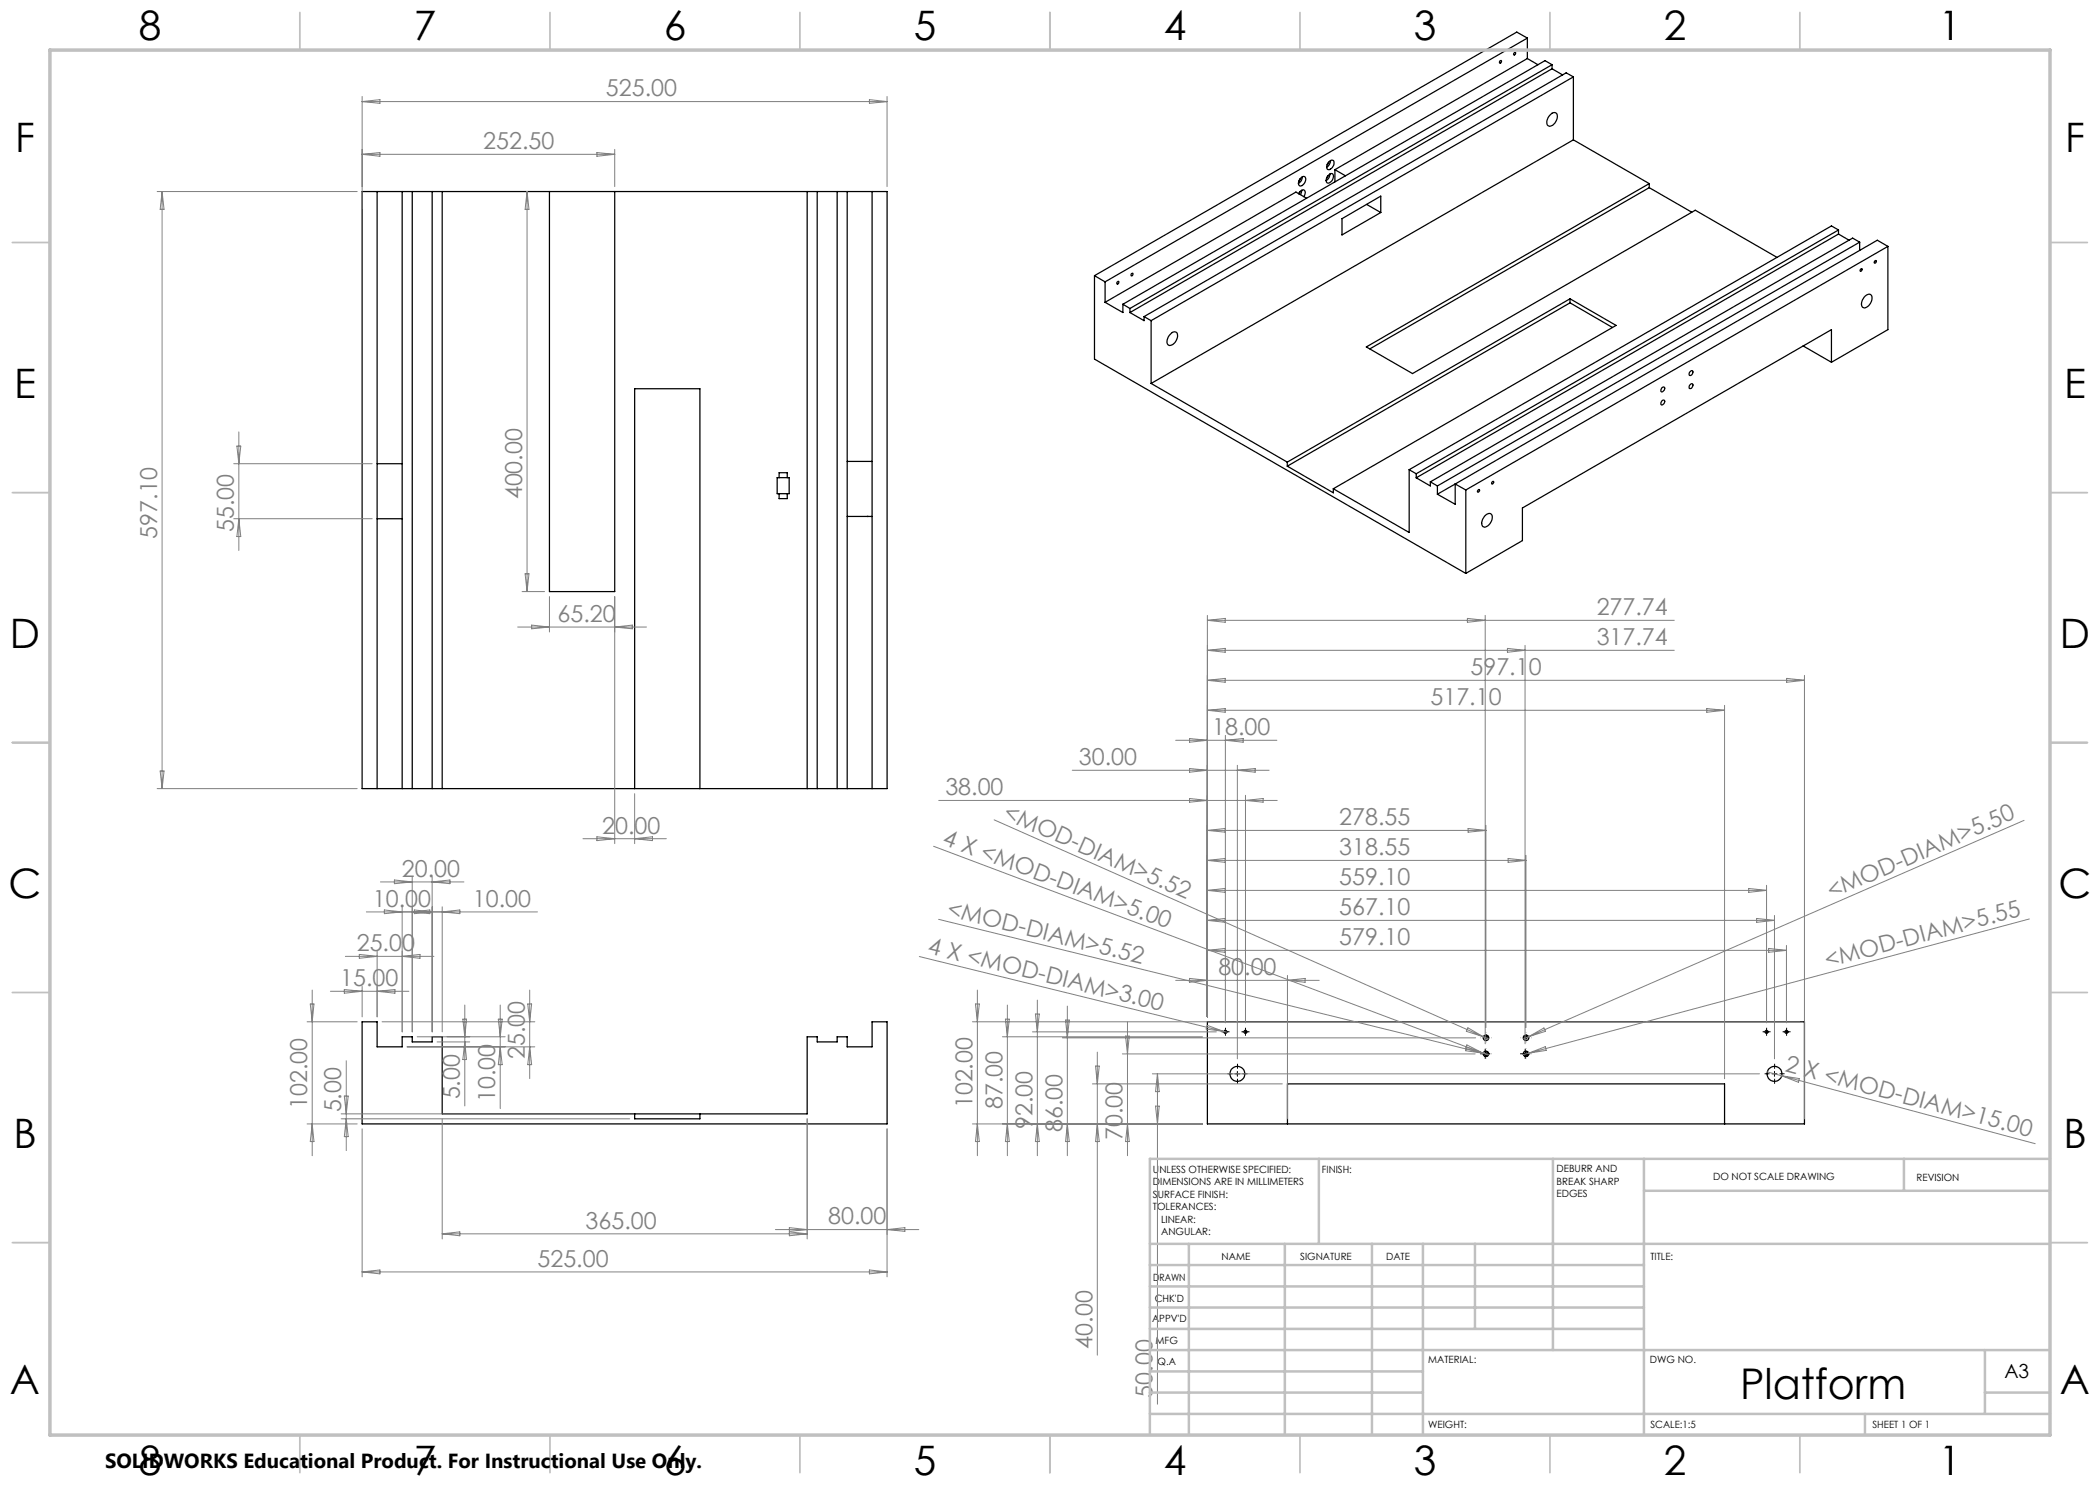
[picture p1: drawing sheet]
<svg xmlns="http://www.w3.org/2000/svg" width="420mm" height="297mm" viewBox="0 0 420 297" stroke-linecap="round" stroke-linejoin="round" font-family="sans-serif">
<g fill="none" stroke="#000" stroke-width=".25">
<path d="M300 12.2l.2-.1a.27 .27 0 0 1 0 .4 .27 .27 0 0 1-.3 .1zM302.9 10.5h.1a.24 .24 0 0 1 .1 .3 .24 .24 0 0 1-.4 .1zM305.5 11.7l-38.5 22.2M305.5 7.6l-84.5 48.8M305.5 7.6v4.1M305.5 7.6l-2.1-1.2-84.5 48.7M305.5 11.7l2.1 1.2M310.4 13.8l-84.4 48.7M310.4 13.8l2.1 1.2M310.4 12.9l-84.4 48.8M310.4 12.9l-1.4-.8-84.4 48.8M310.4 12.9v.9"/>
<path d="M314.7 15.4l-84.5 48.7M314.7 15.4l-1.5-.8-84.4 48.7M314.7 15.4v12.6M72.4 38.3h105v119.4h-105zM75.4 38.3v119.4M80.4 38.3v119.4M82.4 38.3v119.4M86.4 38.3v119.4M88.4 38.3v119.4M109.9 38.3v80h13v-80M161.4 38.3v119.4M163.4 38.3v119.4"/>
<path d="M167.4 38.3v119.4M169.4 38.3v119.4M174.4 38.3v119.4M259.7 38.7a.84 .84 0 0 1 1.2-.6l.1 .6-.2 .6M260 38.4l-.2 .4M260 35.7l.2-.2a.51 .51 0 0 1 .7-.2 .51 .51 0 0 1 .2 .8 1.15 1.15 0 0 1-1.2 1l-.2-.4zM260.1 35.7l-.3 .5M260.3 38.1l-.2 .8M260.5 35.4a1.56 1.56 0 0 1-.8 1.3M261.3 39.6l-2.1-1.2-38.2 22.1M265.6 35.1l.2-.1a.52 .52 0 0 1 .7-.2 .52 .52 0 0 1 .2 .7 1.17 1.17 0 0 1-1.3 1.1l-.2-.5zM265.6 35.1l-.3 .5"/>
<path d="M265.7 32.5l.2-.2a.53 .53 0 0 1 .7-.2 .53 .53 0 0 1 .2 .7 1.23 1.23 0 0 1-1.3 1.1l-.2-.5zM265.7 32.5l-.3 .4M266 34.8a1.56 1.56 0 0 1-.8 1.3M266.1 32.1a1.56 1.56 0 0 1-.8 1.3M267 33.9v2.5M267 33.9l2.1 1.3M310.2 22.8a.71 .71 0 0 1 .9-.2 .71 .71 0 0 1 .4 .9 1.76 1.76 0 0 1-1.8 1.7 1.43 1.43 0 0 1 .3-2.2zM314.7 28l15.1 8.7M314.7 28l-84.5 48.7M329.8 36.7l-56.5 32.7 9.2 5.3 56.6-32.7 16.3 9.5M329.8 37.5l8.5 4.9M329.8 37.5l-55.8 32.3"/>
<path d="M329.8 36.7v.8M218.9 55.1v16.7l74.3 42.9M218.9 55.1l2.1 1.3M221 56.4v4.1M223.4 56.4l.3-.1a.29 .29 0 0 1 0 .3 .29 .29 0 0 1-.3 .2zM226.3 54.7l.2-.1a.27 .27 0 0 1 .1 .4 .27 .27 0 0 1-.4 .1zM268.4 43.7l7.8-4.5v3.3l-7.8 4.5zM273.3 40.9l2.9 1.6M314 59.8l9.2 5.3-56.5 32.7M314 59.8l-56.5 32.6M314 59.8v.8M367.7 46l-1.4-.8-84.5 48.7"/>
<path d="M367.7 46.8l-84.5 48.8M367.7 46.8l2.1 1.2M367.7 46l-84.5 48.8M367.7 46v.8M371.9 48.4l-84.4 48.8M371.9 48.4v1.7M371.9 48.4l-1.4-.8-84.4 48.8M372.1 53.9l.2-.2a.28 .28 0 0 1 .1 .4 .28 .28 0 0 1-.4 .1zM372.9 59.4a.85 .85 0 0 1 .7-.6 .85 .85 0 0 1 .8 .4 2.1 2.1 0 0 1-1.5 2.4 1.02 1.02 0 0 1-.4-1.6zM375 52.2l.1-.1a.25 .25 0 0 1 .1 .4 .25 .25 0 0 1-.4 0zM377.6 49.3l-84.4 48.7M377.6 49.3v16.6l-11.3 6.6"/>
<path d="M377.6 49.3l-2.1-1.3-84.5 48.8M221 60.5l3.6 2v-1.6M224.6 60.9l1.4 .8M226 61.7v.8M226 62.5l2.8 1.6v-.8M228.8 63.3l1.4 .8M230.2 64.1v12.6M230.2 76.7l27.3 15.7M234.2 66.7a.71 .71 0 0 1 1-.3 .71 .71 0 0 1 .3 .9 1.77 1.77 0 0 1-1.8 1.7 1.66 1.66 0 0 1 .5-2.3zM314 60.6l8.5 4.9M314 60.6l-56.5 32.6M332.4 77.5l.3-.1a.53 .53 0 0 1 .1 .7 .53 .53 0 0 1-.6 .2v-.4z"/>
<path d="M338 74.4l.4-.3a.55 .55 0 0 1 .1 .7 .55 .55 0 0 1-.6 .2zM338.1 76.9l.3-.2a.57 .57 0 0 1 .1 .7 .57 .57 0 0 1-.6 .3v-.5zM360.6 69.2l5.7 3.3M366.3 72.5v-6.6l-61.8 35.7v6.5l-11.3 6.6M75.4 92.7h5M155.4 95.5h2.4v3.2h-2.4zM155.8 95.5v-1h1.6v1M155.8 98.7v1h1.6v-1M169.4 92.3h5M257.5 92.4v.8M257.5 93.2l9.2 5.4v-.8M281.8 93.9l1.4 .9"/>
<path d="M281.8 93.9v12.6l-15.1-8.7M283.2 94.8v.8M283.2 95.6l2.9 1.6v-.8M286.1 96.4l1.4 .8M287.5 97.2v1.6M291 96.8l2.2 1.2M291 96.8v4.1l-3.5-2.1M291 96.8l-3.5 2M293.2 98v16.7M295.6 98l.2-.1a.26 .26 0 0 1 .1 .4 .26 .26 0 0 1-.4 0zM298.4 96.4l.2-.1a.28 .28 0 0 1 .1 .3 .28 .28 0 0 1-.4 .2zM332.4 80.1l.3-.1a.53 .53 0 0 1 .1 .7 .53 .53 0 0 1-.6 .2v-.4z"/>
<path d="M75.4 103.7h5M169.4 103.3h5M173.4 103.3h.1M296.9 103.3a.8 .8 0 0 1 .8-.6 .8 .8 0 0 1 .7 .6 2.08 2.08 0 0 1-1.5 2.1 1.02 1.02 0 0 1-.4-1.6zM126.9 157.7v-80h13.1v80M72.4 204.4h3v5h5v-2h2v1h4v-1h2v15.4h73v-15.4h2v1h4v-1h2v2h5v-5h3v20.4h-105zM241.5 204.4h119.4v20.4h-119.4zM296.9 210.3a.5 .5 0 0 1 .6 .5 .5 .5 0 0 1-.6 .5M297.6 207.4l-.4-.3-.5 .3h1M304.7 207.4h1M304.7 207.4l.5-.3 .4 .3M304.9 210.3a.5 .5 0 0 1 .6 .5 .5 .5 0 0 1-.6 .5"/>
<path d="M126.9 222.8v1h13.1v-1M257.5 224.8v-8h87.4v8"/>
<circle cx="245.1" cy="206.4" r=".31"/>
<circle cx="247.5" cy="214.8" r="1.49"/>
<circle cx="249.1" cy="206.4" r=".3"/>
<circle cx="297.2" cy="207.6" r=".55"/>
<circle cx="297.2" cy="210.8" r=".55"/>
<circle cx="305.2" cy="210.8" r=".55"/>
<circle cx="305.2" cy="207.6" r=".55"/>
<circle cx="353.3" cy="206.4" r=".29"/>
<circle cx="354.9" cy="214.8" r="1.49"/>
<circle cx="357.3" cy="206.4" r=".31"/>
</g>
<g fill="none" stroke="#000" stroke-width=".2" stroke-dasharray="15.2 1.3 1.3 1.3" stroke-linecap="butt">
<path d="M244.6 206.4h-.3M245.1 205.9v-.3M245.1 206.9v.3M245.6 206.4h.3M246.5 214.8h-1M247.5 213.8v-1M247.5 215.8v1M248.5 214.8h1M248.6 206.4h-.3M249.1 205.9v-.3M249.1 206.9v.3M249.6 206.4h.3"/>
<path d="M296.5 210.8h-.5M297 210.3v-.5M297 211.3v.5M297.2 206.6v-.1M297.2 209.8v-.1M297.5 210.8h.5M298.2 207.6h.1M298.2 210.8h.1M304.5 210.8h-.5M305 210.3v-.5M305 211.3v.5M305.2 209.8v-.1"/>
<path d="M305.2 206.6v-.1M305.5 210.8h.5M306.2 210.8h.1M306.2 207.6h.1M352.8 206.4h-.3M353.3 205.9v-.3M353.3 206.9v.3M353.8 206.4h.3M353.9 214.8h-1M354.9 213.8v-1M354.9 215.8v1M355.9 214.8h1"/>
<path d="M356.8 206.4h-.3M357.3 205.9v-.3M357.3 206.9v.3M357.8 206.4h.3"/>
</g>
<g fill="none" stroke="#000" stroke-width=".2">
<path d="M244.6 206.4h1M245.1 205.9v1M247 214.8h1M247.5 214.3v1M248.6 206.4h1M249.1 205.9v1M296.5 210.8h1.2M296.7 207.6h1M297 210.3v1M297.2 207.1v1M297.2 210.3v1M304.5 210.8h1.2"/>
<path d="M304.7 207.6h1M305 210.3v1M305.2 207.1v1M305.2 210.3v1M352.8 206.4h1M353.3 205.9v1M354.4 214.8h1M354.9 214.3v1M356.8 206.4h1M357.3 205.9v1"/>
</g>
<g fill="none" stroke="#808080" stroke-width=".2">
<path d="M72.4 19.3v22.5M173.9 19.9l3.5 .4-3.5 .4zM177.4 19.3v18M31.4 38.3h40M32.4 38.3l.4 3.6h-.8zM32.4 38.3v119.4M72.4 20.3l3.6-.4v.8zM72.4 30.9l3.6-.4v.8zM72.4 30.9h50.5M72.4 20.3h105M105.4 38.3v80M105.4 38.3l.4 3.6h-.8z"/>
<path d="M119.4 30.5l3.5 .4-3.5 .4zM122.9 29.9v7.4M46.7 92.7h27.7M47.4 89.2h.8l-.4 3.5zM47.8 86.4v23.7M46.7 103.7h27.7M47.8 103.7l.4 3.6h-.8zM104.4 118.3h4.5M105 114.8h.8l-.4 3.5zM109.9 119.3v7.1M122.9 119.3v49.4M103.5 125.4h25.8"/>
<path d="M106.3 125l3.6 .4-3.6 .4zM122.9 125.4l3.6-.4v.8zM241.5 123.1v80.3M241.5 124.1l3.5-.4v.8zM241.5 130.1l3.5-.4v.8zM241.5 136.1l3.5-.4v.8zM241.5 136.1h119.4M241.5 130.1h93.4M241.5 124.1h93.4M293.5 123.7l3.5 .4-3.5 .4zM297 123.1v85.7M301.5 129.7l3.5 .4-3.5 .4z"/>
<path d="M305 129.1v79.7M357.3 135.7l3.6 .4-3.6 .4zM360.9 135.1v88.7M31.4 157.7h40M32 154.2h.8l-.4 3.5zM126.9 158.7v10M214.5 154.1h39.3M235.1 148.1h20.3M237.9 147.7l3.6 .4-3.6 .3zM237.9 153.7l3.6 .4-3.6 .3zM237.9 159.7l3.6 .4-3.6 .3zM241.5 142.1l3.5-.4v.7z"/>
<path d="M241.5 142.1h103.4M245.1 147.1v57.5M245.1 148.1l3.5-.4v.7zM247.5 153.1v58.7M247.5 154.1l3.5-.4v.7zM249.1 159.1v45.5M341.3 141.7l3.6 .4-3.6 .3zM344.9 141.1v74.7M76.1 176.4h16.7M78.9 176l3.5 .4-3.5 .3zM82.4 175.4v31M86.4 175.4v31"/>
<path d="M86.4 176.4l3.6-.4v.7zM116.6 167.7h16.7M119.4 167.4l3.5 .3-3.5 .4zM126.9 167.7l3.6-.3v.7zM186.7 169.3l109.8 41.3M187.7 160.1h67.7M198.8 164l97.9 43.4M241.5 178.1h111.8M241.5 178.1l3.5 .4M241.5 172.1h63.7M241.5 172.1l3.5 .4M241.5 166.1h55.7"/>
<path d="M241.5 166.1l3.5 .3M245 177.7l-3.5 .4M245 171.7l-3.5 .4M245 165.7l-3.5 .4M249.1 160.1l3.5-.4v.7zM293.6 165.7l3.6 .4-3.6 .3zM297.2 165.1v40.4M301.6 171.7l3.6 .4-3.6 .4zM305.2 171.1v34.4M349.7 177.7l3.6 .4-3.6 .4zM353.3 177.1v27.5M404.8 164.1l-99.1 43.3"/>
<path d="M62.4 198v33.1M66.1 198.3h15.7M68.9 197.9l3.5 .4-3.5 .3zM69.1 191.3h17.7M71.9 190.9l3.5 .4-3.5 .4zM72.4 197.3v6.1M73.3 182.4h34.2M75.4 190.2v13.2M75.4 198.3l3.6-.4v.7zM76.9 182l3.5 .4-3.5 .3zM80.4 181.4v25M80.4 191.3l3.6-.4v.8z"/>
<path d="M82.4 182.4l3.6-.4v.7zM82.9 182l3.5 .4-3.5 .3zM88.4 181.4v25M88.4 182.4l3.6-.4v.7zM105.9 198v17.7M183.9 191.3l60.9 15M187.7 183.9l109 26.7M195.5 198v33.1M235.1 196.1h28.7M237.9 195.7l3.6 .4-3.6 .4zM241.5 190.1h115.8M241.5 190.1l3.5 .4"/>
<path d="M241.5 184.1h113.4M241.5 184.1l3.5 .4M245 189.7l-3.5 .4M245 183.7l-3.5 .4M257.5 195.1v28.7M257.5 196.1l3.5-.4v.8zM351.3 183.7l3.6 .4-3.6 .4zM353.7 189.7l3.6 .4-3.6 .4zM354.9 183.1v28.7M357.3 189.1v15.5M405.9 183.8l-100.2 26.8M61.4 204.4h10"/>
<path d="M62.1 200.8h.7l-.4 3.6zM68.9 219.2h.7l-.3 3.6zM69.3 212.2v17.9M76.4 204.4h30.6M81.4 209.4h25.6M83.4 207.4h17.6M87.4 208.4h6.5M92.6 203.8h.7l-.3 3.6zM93 201v20.2M93 208.4l.3 3.5h-.7zM99.7 203.8h.7l-.4 3.6zM100 209.4l.4 3.5h-.7z"/>
<path d="M100 201v20.7M105.6 200.8h.7l-.4 3.6zM105.9 209.4l.4 3.5h-.7zM194.5 204.4h165.4M195.1 200.8h.8l-.4 3.6zM200.5 207.4h40M201.1 203.8h.8l-.4 3.6zM201.5 201v30.1M206.5 206.4h36.8M207.1 202.8h.8l-.4 3.6zM207.5 200v31.1M212.5 207.6h82.6"/>
<path d="M213.1 204h.8l-.4 3.6zM213.5 201.2v29.9M218.5 216.8h38M219.1 213.2h.8l-.4 3.6zM219.5 210.4v60.6M224.5 210.8h70.5M225.1 207.2h.7l-.3 3.6zM225.5 204.4v26.7M230.5 214.8h121.4M231.5 214.8v66M231.5 214.8l.3 3.5h-.7zM241.4 205.1l3.4 1.2-3.6-.5z"/>
<path d="M244.8 206.3l.6 .1M293.3 209.4l3.4 1.2-3.6-.5zM293.4 209l3.1 1.6-3.4-.9zM293.6 205.6l3.1 1.8-3.4-1.1zM296.5 210.6l1 .4M296.7 210.6l1 .3M296.7 207.4l1 .4M305.7 207.4l-1 .4M305.7 207.4l3.1-1.8 .3 .7zM305.7 210.6l-1 .3M305.7 210.6l3.4-1.3 .1 .8zM353.4 214.4l2.9 .8"/>
<path d="M356.3 215.2l50.7 13.5M356.3 215.2l3.6 .5-.2 .8zM61.4 224.8h10M62.4 224.8l.4 3.5h-.7zM68.2 223.8h57.7M68.2 222.8h53.7M69.3 223.8l.3 3.5h-.7zM72.4 225.8v29.6M88.4 223.8v24M161.4 223.8v24M177.4 225.8v29.6M194.5 224.8h46"/>
<path d="M195.5 224.8l.4 3.5h-.8zM201.5 224.8l.4 3.5h-.8zM207.5 224.8l.4 3.5h-.8zM213.5 224.8l.4 3.5h-.8zM219.5 224.8l.4 3.5h-.8zM225.5 224.8l.3 3.5h-.7zM231.1 221.2h.7l-.3 3.6zM72.4 254.4h105M72.4 254.4l3.6-.4v.8zM88.4 246.8l3.6-.4v.8zM88.4 246.8h73M155.1 245.9h28.7"/>
<path d="M157.9 245.5l3.5 .4-3.5 .4zM157.9 246.4l3.5 .4-3.5 .4zM173.9 254l3.5 .4-3.5 .4zM177.4 245.9l3.6-.4v.8z"/>
</g>
<g fill="none" stroke="#c0c0c0" stroke-width=".35">
<path d="M60 2.5v7.5M110 2.5v7.5M160 2.5v7.5M210 2.5v7.5M260 2.5v7.5M310 2.5v7.5M360 2.5v7.5M2.5 48.5h7.5M410 48.5h7.5M2.5 98.5h7.5M410 98.5h7.5M2.5 148.5h7.5"/>
<path d="M410 148.5h7.5M2.5 198.5h7.5M410 198.5h7.5M2.5 248.5h7.5M410 248.5h7.5M60 287v7.5M110 287v7.5M160 287v7.5M210 287v7.5M260 287v7.5M310 287v7.5M360 287v7.5"/>
</g>
<g fill="none" stroke="#c0c0c0" stroke-width=".5">
<path d="M263.8 231.8v17M310.6 231.8v38.2M328.8 231.8v55.2M328.8 238.2h81.2M380.8 231.8v6.4M410 231.8h-180v55.2M230 248.8h180M230 257.3h98.8M230 253h98.8M237.8 248.8v38.2M257 248.8v38.2M274.4 248.8v38.2"/>
<path d="M284.6 248.8v38.2M295 248.8v17M230 265.8h98.8M230 261.5h98.8M230 278.5h54.6M230 274.3h54.6M230 270h180M397 278.5h13M397 270v12.8M230 282.8h180M373 282.8v4.2"/>
</g>
<path d="M10 10h400v277h-400z" fill="none" stroke="#c0c0c0" stroke-width=".7"/>
<text font-size="8.5" x="348" y="279.7">Platform</text>
<g font-size="8.1">
<text x="27.7" y="8">8</text>
<text x="82.7" y="8">7</text>
<text x="132.7" y="8">6</text>
<text x="182.7" y="8">5</text>
<text x="232.7" y="8">4</text>
<text x="282.7" y="8">3</text>
<text x="332.7" y="8">2</text>
<text x="387.7" y="8">1</text>
<text x="3" y="30.4">F</text>
<text x="413" y="30.4">F</text>
<text x="2.8" y="79.6">E</text>
<text x="412.8" y="79.6">E</text>
<text x="2" y="129.6">D</text>
<text x="412" y="129.6">D</text>
<text x="1.7" y="179.6">C</text>
<text x="411.7" y="179.6">C</text>
<text x="2.7" y="229.6">B</text>
<text x="412.7" y="229.6">B</text>
<text x="2" y="278.9">A</text>
<text x="412" y="278.9">A</text>
<text x="27.7" y="295">8</text>
<text x="82.7" y="295">7</text>
<text x="132.7" y="295">6</text>
<text x="182.7" y="295">5</text>
<text x="232.7" y="295">4</text>
<text x="282.7" y="295">3</text>
<text x="332.7" y="295">2</text>
<text x="387.7" y="295">1</text>
</g>
<g font-size="4.7" fill="#808080">
<text x="121.2" y="19.3">525.00</text>
<text x="96.7" y="29.9">252.50</text>
<text x="104.4" y="99.9" transform="rotate(-90 104.4 99.9)">400.00</text>
<text x="31.4" y="107.7" transform="rotate(-90 31.4 107.7)">597.10</text>
<text x="46.8" y="106.4" transform="rotate(-90 46.8 106.4)">55.00</text>
<text x="111.5" y="124.4">65.20</text>
<text x="319.3" y="123">277.74</text>
<text x="319.3" y="129">317.74</text>
<text x="294.1" y="135">597.10</text>
<text x="286.1" y="141">517.10</text>
<text x="242.5" y="147">18.00</text>
<text x="215.8" y="153">30.00</text>
<text x="189.1" y="159">38.00</text>
<text x="120.5" y="166.7">20.00</text>
<text x="200.4" y="163.6" transform="rotate(24 200.4 163.6)">&lt;MOD-DIAM&gt;5.52</text>
<text x="267.8" y="165">278.55</text>
<text x="188.3" y="168.8" transform="rotate(21 188.3 168.8)">4 X &lt;MOD-DIAM&gt;5.00</text>
<text x="267.8" y="171">318.55</text>
<text x="80.4" y="175.3">20.00</text>
<text x="267.8" y="177">559.10</text>
<text x="366.3" y="179.8" transform="rotate(-24 366.3 179.8)">&lt;MOD-DIAM&gt;5.50</text>
<text x="74.6" y="181.3">10.00</text>
<text x="94.6" y="181.3">10.00</text>
<text x="189.2" y="183.2" transform="rotate(14 189.2 183.2)">&lt;MOD-DIAM&gt;5.52</text>
<text x="267.8" y="183">567.10</text>
<text x="71.4" y="190.2">25.00</text>
<text x="185.4" y="190.6" transform="rotate(14 185.4 190.6)">4 X &lt;MOD-DIAM&gt;3.00</text>
<text x="267.8" y="189">579.10</text>
<text x="68" y="197.2">15.00</text>
<text x="243.7" y="195">80.00</text>
<text x="365.4" y="193.6" transform="rotate(-15 365.4 193.6)">&lt;MOD-DIAM&gt;5.55</text>
<text x="105" y="211.8" transform="rotate(-90 105 211.8)">25.00</text>
<text x="356.8" y="214.2" transform="rotate(15 356.8 214.2)">2 X &lt;MOD-DIAM&gt;15.00</text>
<text x="61.4" y="221.8" transform="rotate(-90 61.4 221.8)">102.00</text>
<text x="91.9" y="219.9" transform="rotate(-90 91.9 219.9)">5.00</text>
<text x="99.1" y="220.4" transform="rotate(-90 99.1 220.4)">10.00</text>
<text x="194.5" y="221.7" transform="rotate(-90 194.5 221.7)">102.00</text>
<text x="200.5" y="221.9" transform="rotate(-90 200.5 221.9)">87.00</text>
<text x="68.2" y="222.5" transform="rotate(-90 68.2 222.5)">5.00</text>
<text x="206.5" y="225.8" transform="rotate(-90 206.5 225.8)">92.00</text>
<text x="212.5" y="226.4" transform="rotate(-90 212.5 226.4)">86.00</text>
<text x="224.5" y="228" transform="rotate(-90 224.5 228)">70.00</text>
<text x="117.1" y="245.7">365.00</text>
<text x="165.7" y="244.9">80.00</text>
<text x="107.5" y="253.4">525.00</text>
<text x="218.5" y="269.7" transform="rotate(-90 218.5 269.7)">40.00</text>
<text x="230.5" y="279.5" transform="rotate(-90 230.5 279.5)">50.00</text>
</g>
<text font-size="4.1" x="21" y="293.7">SOLIDWORKS Educational Product. For Instructional Use Only.</text>
<text font-size="3.9" x="400.9" y="275.5">A3</text>
<g font-size="2">
<text x="230.6" y="234.6">UNLESS OTHERWISE SPECIFIED:</text>
<text x="230.6" y="237.1">DIMENSIONS ARE IN MILLIMETERS</text>
<text x="230.6" y="239.6">SURFACE FINISH:</text>
<text x="264.4" y="234.6">FINISH:</text>
<text x="311.3" y="234.5">DEBURR AND</text>
<text x="311.3" y="237">BREAK SHARP</text>
<text x="311.3" y="239.5">EDGES</text>
<text x="342.6" y="236">DO NOT SCALE DRAWING</text>
<text x="383.3" y="236.2">REVISION</text>
<text x="230.6" y="242.1">TOLERANCES:</text>
<text x="232.2" y="244.6">LINEAR:</text>
<text x="232.2" y="247.1">ANGULAR:</text>
<text x="244.3" y="252">NAME</text>
<text x="260" y="251.9">SIGNATURE</text>
<text x="277.2" y="251.9">DATE</text>
<text x="330.1" y="251.9">TITLE:</text>
<text x="230.6" y="256.1">DRAWN</text>
<text x="230.9" y="260.3">CHK'D</text>
<text x="230.4" y="264.4">APPV'D</text>
<text x="231.1" y="268.8">MFG</text>
<text x="231.5" y="273">Q.A</text>
<text x="285.6" y="272.5">MATERIAL:</text>
<text x="330" y="272.5">DWG NO.</text>
<text x="285.6" y="285.5">WEIGHT:</text>
<text x="330.1" y="285.6">SCALE:1:5</text>
<text x="374.5" y="285.6">SHEET 1 OF 1</text>
</g>
</svg>
